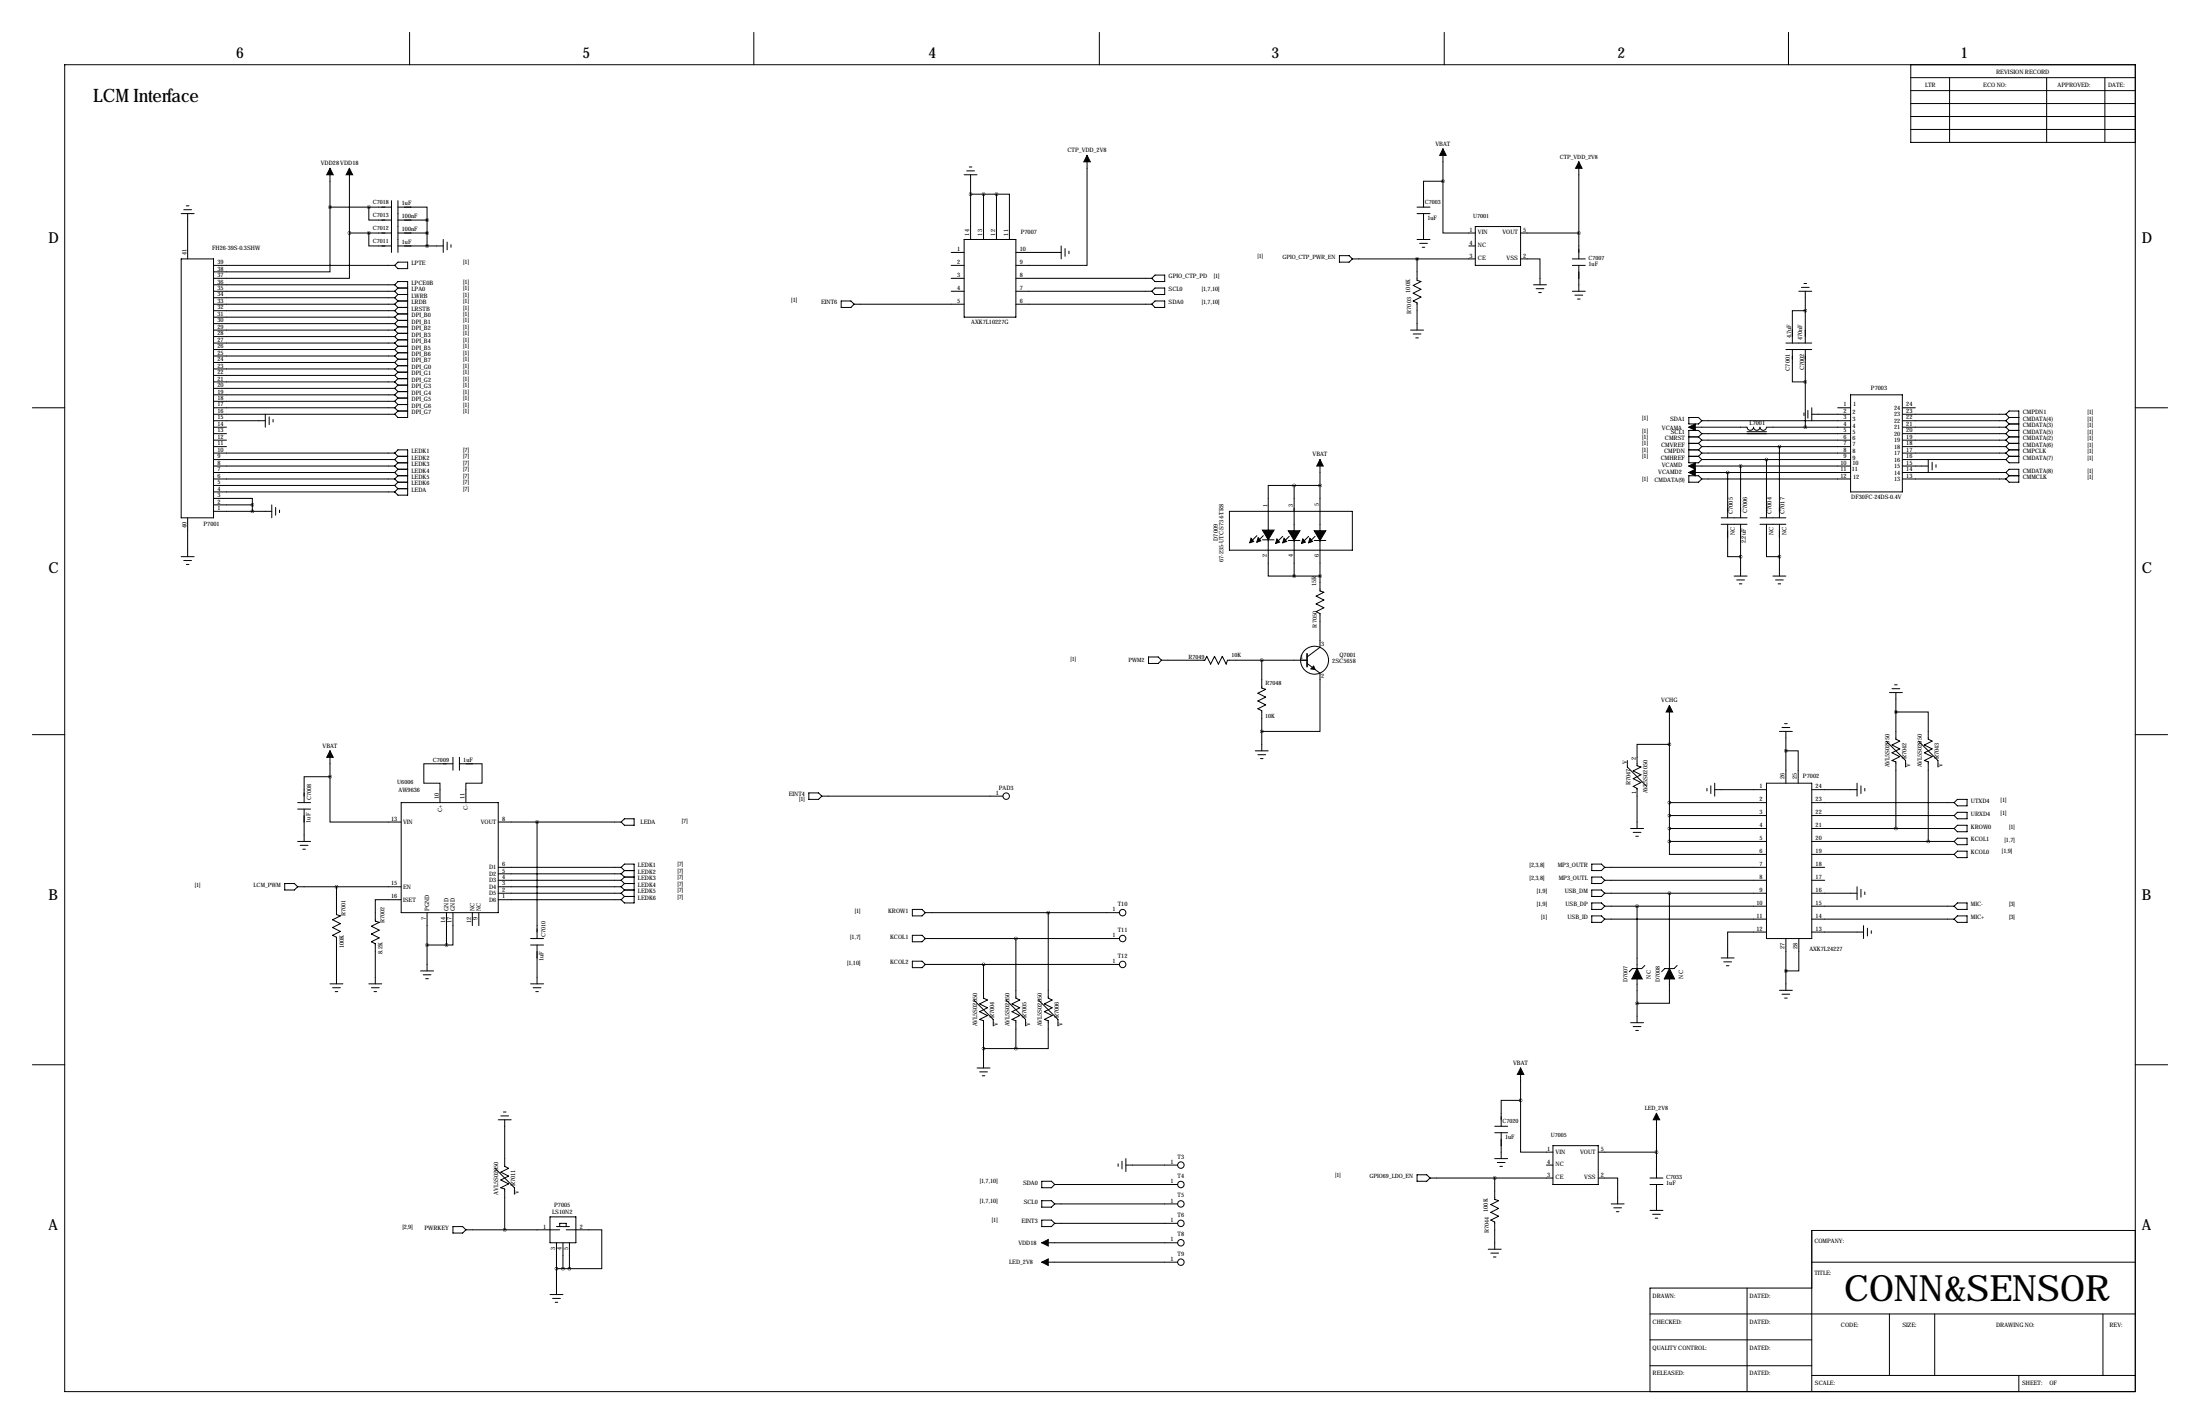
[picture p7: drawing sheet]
<svg xmlns="http://www.w3.org/2000/svg" width="864mm" height="559mm" viewBox="0 0 864 559" stroke-linecap="round" stroke-linejoin="round" font-family="sans-serif">
<g fill="none" stroke="#000" stroke-width=".39">
<path d="M160.8 12.7v12.7M295.9 12.7v12.7M431.5 12.7v12.7M566.9 12.7v12.7M702.1 12.7v12.7M25.4 25.4h812.8v520.7h-812.8zM750.1 25.4v30.5h88.1M750.1 35.6h88.1M750.1 30.5h88.1M765.3 30.5v25.4M803.4 30.5v25.4M826.3 30.5v25.4"/>
<path d="M566.4 58.4v12.7M750.1 50.8h88.1M750.1 45.7h88.1M750.1 40.6h88.1M129.5 66v15.3M137.2 66v25.4M153.7 78.7v20.4M156.2 78.7v20.4M378.5 68.6h5M379.5 67.1h3M380.5 65.5h1M381 68.6v25.4"/>
<path d="M381 76.2h10.2M386.1 76.2v17.8M391.2 76.2h5v17.8M391.2 76.2v17.8M426.7 61v43.1h-27.9M566.4 71.1v20.3h12.7M566.4 71.1h-7.6v10.2M619.8 63.5v38.1M71.1 83.8h5.1M72.1 82.3h3.1M73.2 80.8h1M73.7 83.8v17.8"/>
<path d="M129.5 81.3v25.4h-45.7M129.5 81.3h24.2M137.2 91.4v17.8h-53.4M137.2 91.4h16.5M144.8 81.3v5.1h8.9M144.8 91.4v5.1h8.9M156.2 81.3h11.4v5.1M156.2 96.5h17.8M156.2 91.4h11.4M156.2 86.4h11.4M167.6 86.4v10.1M174 94v5.1"/>
<path d="M175.5 95v3M177 96v1M373.4 99.1h5.1M378.5 94h20.3v30.5h-20.3zM398.8 99.1h17.8M416.6 96.5v5.1M418.1 97.5v3.1M419.6 98.6v1M556.3 81.3h5M556.3 94h5M556.3 83.8h5M557.3 95.5h3"/>
<path d="M558.3 97h1M558.8 83.8v10.2M576.6 96.5h2.5M579.1 88.9h17.8v15.2h-17.8zM596.9 91.4h22.9M71.1 101.6h12.7v101.6h-12.7zM83.8 104.1h71.1M83.8 114.3h71.1M83.8 119.4h71.1M83.8 116.8h71.1M83.8 111.8h71.1M154.9 104.1l1.3-1.2h3.8v2.5h-3.8z"/>
<path d="M154.9 111.8l1.3-1.3h3.8v53.3h-3.8l-1.3-1.2M154.9 111.8l1.3 1.2M154.9 114.3l1.3 1.3M154.9 119.4l1.3 1.2M154.9 116.8l1.3 1.3M156.2 113h3.8M156.2 115.6h3.8M156.2 113l-1.3 1.3M156.2 118.1h3.8M156.2 118.1l-1.3 1.3M156.2 115.6l-1.3 1.2M330.2 118.1h3.8l1.3 1.3-1.3 1.2h-3.8z"/>
<path d="M335.3 119.4h43.2M373.4 104.1h5.1M373.4 109.2h5.1M373.4 114.3h5.1M398.8 109.2h53.3M398.8 114.3h53.3M398.8 119.4h53.3M452.1 114.3l1.3-1.3h3.8v2.6h-3.8zM453.4 107.9h3.8v2.6h-3.8l-1.3-1.3zM453.4 118.1h3.8v2.5h-3.8l-1.3-1.2zM525.8 100.3h3.8l1.3 1.3-1.3 1.3h-3.8zM530.9 101.6h48.2"/>
<path d="M556.3 101.6v8.4l1.5 .5-3.1 1.5 3.1 1.5-3.1 1.6 3.1 1.5-3.1 1.5 1.6 .8v10.6M596.9 101.6h7.6v10.2M602 111.8h5.1M603 113.3h3M604 114.8h1M617.2 104.1h5.1M617.2 114.3h5.1M617.2 101.6h5.1M618.2 115.8h3.1M619.3 117.3h1M619.8 104.1v10.2M706.1 114.3h5.1"/>
<path d="M707.1 112.8h3.1M708.2 111.3h1M708.7 114.3v20.3M83.8 137.2h71.1M83.8 134.6h71.1M83.8 124.5h71.1M83.8 139.7h71.1M83.8 132.1h71.1M83.8 129.5h71.1M83.8 127h71.1M83.8 121.9h71.1M154.9 124.5l1.3 1.2"/>
<path d="M154.9 127l1.3 1.3M154.9 129.5l1.3 1.3M154.9 132.1l1.3 1.2M154.9 134.6l1.3 1.3M154.9 137.2l1.3 1.2M154.9 139.7l1.3 1.3M154.9 121.9l1.3 1.3M156.2 125.7h3.8M156.2 123.2h3.8M156.2 123.2l-1.3 1.3M156.2 128.3h3.8M156.2 125.7l-1.3 1.3"/>
<path d="M156.2 130.8h3.8M156.2 128.3l-1.3 1.2M156.2 133.3h3.8M156.2 130.8l-1.3 1.3M156.2 135.9h3.8M156.2 133.3l-1.3 1.3M156.2 138.4h3.8M156.2 135.9l-1.3 1.3M156.2 138.4l-1.3 1.3M156.2 120.6h3.8M156.2 120.6l-1.3 1.3M553.7 129.5h5.1"/>
<path d="M554.7 131.1h3.1M555.8 132.6h1M701 137.2h10.2M701 134.6h10.2M703.6 137.2v12.7h5.1M708.7 121.9h-5.1v12.7M708.7 137.2v30.4M83.8 154.9h71.1M83.8 157.5h71.1M83.8 152.4h71.1M83.8 149.9h71.1M83.8 147.3h71.1"/>
<path d="M83.8 144.8h71.1M83.8 142.2h71.1M154.9 142.2l1.3 1.3M154.9 144.8l1.3 1.3M154.9 147.3l1.3 1.3M154.9 149.9l1.3 1.2M154.9 152.4l1.3 1.3M154.9 154.9l1.3 1.3M154.9 157.5l1.3 1.3M156.2 141h3.8M156.2 143.5h3.8M156.2 141l-1.3 1.2"/>
<path d="M156.2 146.1h3.8M156.2 143.5l-1.3 1.3M156.2 148.6h3.8M156.2 146.1l-1.3 1.2M156.2 151.1h3.8M156.2 148.6l-1.3 1.3M156.2 153.7h3.8M156.2 151.1l-1.3 1.3M156.2 156.2h3.8M156.2 153.7l-1.3 1.2M156.2 158.8h3.8M156.2 156.2l-1.3 1.3"/>
<path d="M156.2 158.8l-1.3 1.2M726.4 154.9h20.4v38.1h-20.4zM12.7 160h12.7M83.8 160h71.1M83.8 170.2h5.1M83.8 167.6h5.1M83.8 162.6h71.1M83.8 165.1h20.3M83.8 172.7h5.1M83.8 175.3h5.1M83.8 177.8h71.1M104.1 162.6v5"/>
<path d="M105.7 163.6v3M107.2 164.6v1M154.9 177.8l1.3-1.3h3.8v17.8h-3.8l-1.3-1.3M154.9 160l1.3 1.3M154.9 177.8l1.3 1.3M156.2 161.3h3.8M156.2 161.3l-1.3 1.3M156.2 179.1h3.8M156.2 179.1l-1.3 1.2M662.9 167.6h22.9a1.27 1.27 0 0 0 1.3 1.3 1.27 1.27 0 0 0 1.2-1.3 1.27 1.27 0 0 0 1.3 1.3 1.27 1.27 0 0 0 1.3-1.3 1.27 1.27 0 0 0 1.2 1.3 1.27 1.27 0 0 0 1.3-1.2l33-.1M662.9 163.8h3.8l1.3 1.3-1.3 1.3h-3.8zM662.9 179.1h3.8"/>
<path d="M662.9 176.5h3.8M662.9 171.4h3.8M662.9 174h3.8M666.7 171.4l1.3 1.3M666.7 174l1.3 1.3M666.7 176.5l1.3 1.3M666.7 179.1l1.3 1.2M668 170.2h58.4M668 165.1h58.4M668 172.7h58.4M668 175.3h58.4M668 177.8h58.4"/>
<path d="M668 170.2l-1.3-1.3h-3.8v12.7h3.8l1.3-1.3M668 170.2l-1.3 1.2M668 172.7l-1.3 1.3M668 175.3l-1.3 1.2M668 177.8l-1.3 1.3M685.8 169.4h7.6M698.5 175.3v27.9M708.2 162.1v1M709.7 161v3.1M711.2 160v5.1M711.2 162.6h15.2M721.4 160h5"/>
<path d="M746.8 160h5M746.8 170.2h40.6M746.8 167.6h40.6M746.8 162.6h40.6M746.8 165.1h40.6M746.8 172.7h40.6M746.8 175.3h40.6M746.8 177.8h40.6M787.4 162.6l1.3-1.3h3.8v20.3h-3.8l-1.3-1.3M787.4 177.8l1.3 1.3M787.4 175.3l1.3 1.2M787.4 172.7l1.3 1.3"/>
<path d="M787.4 170.2l1.3 1.2M787.4 167.6l1.3 1.3M787.4 165.1l1.3 1.3M787.4 162.6l1.3 1.2M788.7 163.8h3.8M788.7 179.1h3.8M788.7 176.5h3.8M788.7 166.4h3.8M788.7 171.4h3.8M788.7 168.9h3.8M788.7 174h3.8M788.7 179.1l-1.3 1.2"/>
<path d="M788.7 176.5l-1.3 1.3M788.7 174l-1.3 1.3M788.7 171.4l-1.3 1.3M788.7 168.9l-1.3 1.3M788.7 166.4l-1.3 1.2M788.7 163.8l-1.3 1.3M838.2 160h12.7M83.8 195.6h15.3v2.5M83.8 193h71.1M83.8 180.3h71.1M83.8 182.9h71.1M83.8 185.4h71.1"/>
<path d="M83.8 188h71.1M83.8 198.1h15.3M83.8 190.5h71.1M99.1 198.1v2.6M106.7 198.1v5.1M108.2 199.1v3.1M154.9 180.3l1.3 1.3M154.9 182.9l1.3 1.2M154.9 185.4l1.3 1.3M154.9 188l1.3 1.2M154.9 190.5l1.3 1.3M156.2 181.6h3.8"/>
<path d="M156.2 184.1h3.8M156.2 181.6l-1.3 1.3M156.2 186.7h3.8M156.2 184.1l-1.3 1.3M156.2 189.2h3.8M156.2 186.7l-1.3 1.3M156.2 191.8h3.8M156.2 189.2l-1.3 1.3M156.2 191.8l-1.3 1.2M508 190.5h-10.2v17.8M508 190.5v17.8M508 190.5h10.2"/>
<path d="M518.2 180.3v28M662.9 182.9h63.5M662.9 185.4h63.5M662.9 186.7h3.8l1.3 1.3-1.3 1.2h-3.8zM668 180.3h58.4M668 188h58.4M678.2 185.4v17.8M683.3 182.9v20.3M693.4 180.3v22.9M746.8 180.3h40.6M746.8 182.9h10.1M746.8 185.4h40.6"/>
<path d="M746.8 188h40.6M756.9 180.3v5.1M758.4 181.4v3M760 182.4v1M787.4 185.4l1.3-1.3h3.8v5.1h-3.8l-1.3-1.2M787.4 185.4l1.3 1.3M788.7 186.7h3.8M788.7 186.7l-1.3 1.3M71.1 218.4h5.1M72.1 220h3.1M73.7 203.2v15.2M83.8 200.7h22.9"/>
<path d="M109.7 200.2v1M482.6 200.7h48.3v15.2h-48.3zM493.4 210.2l-2.6 2.6M495.6 211.8h4.5M495.9 210.2l-2.5 2.6M497.8 210.8v15.3h10.2M503.5 210.5l-2.5 2.5M505.7 212.1h4.6M506.1 210.5l-2.6 2.5M508 210.8v15.3M513.7 210.5l-2.6 2.5M515.9 212.1h4.5"/>
<path d="M516.2 210.5l-2.5 2.5M518.2 210.8v21.1l1.5 .5-3.1 1.5 3.1 1.6-3.1 1.5 3.1 1.5-3.1 1.5 1.6 .8v13.2l-5.1 3.8M675.6 203.2h10.2M675.6 205.7h10.2M678.2 205.7v12.7h5.1M683.3 205.7v20.4M690.9 203.2h10.1M690.9 205.7h10.1M693.4 205.7v12.7h5.1M698.5 205.7v20.4M73.2 221.5h1M508 226.1h10.2"/>
<path d="M680.7 226.1h5.1M681.7 227.6h3.1M682.8 229.1h1M696 226.1h5M697 227.6h3M698 229.1h1M450.8 257.8h3.9l1.2 1.3-1.2 1.2h-3.9zM455.9 259.1h17l.8-1.5 1.5 3 1.6-3 1.5 3 1.5-3 1.5 3 .5-1.5h31.3M495.3 259.1v10.9l1.5 .5-3 1.5 3 1.6-3 1.5 3 1.5-3 1.5 1.5 .8v15.7M513.1 260.3l5.1 3.9v22.8h-22.9M655.3 276.9v53.3M741.7 271.8h5.1"/>
<path d="M742.7 270.3h3M743.7 268.7h1M744.2 279.4h12.7v10.7l1.5 .7-3 1.6 3 1.5-3 1.5 3 1.5-3 1.5 1.5 .6v31.2M744.2 271.8v18.3l1.5 .7-3 1.6 3 1.5-3 1.5 3 1.5-3 1.5 1.5 .6v26.1M12.7 288.3h12.7M129.5 294.6v10.2M177.8 299.7h-11.4v7.6h6.3v7.7M177.8 297.2v5.1M180.3 299.7h8.9v7.6h-6.3v7.7M180.3 297.2v5.1M492.8 294.6h5M493.8 296.2h3"/>
<path d="M494.8 297.7h1M638.8 298.4v2.6l7.6 7.6M655.3 292.1h-12.7v8.4l1.5 .5-3 1.5 3 1.5-3 1.6 3 1.5-3 1.5 1.5 .8v15.7M698.5 287h5.1M699.5 285.5h3.1M700.5 284h1M701 294.6h4.9v12.7M701 287v20.3M740.4 290.8l7.6 7.6v2.6M753.1 290.8l7.6 7.6v2.6M838.2 288.3h12.7M116.8 315h5.1"/>
<path d="M116.8 317.5h5.1M119.4 317.5v12.7M129.5 304.8v17.8h28M129.5 304.8h-10.1v10.2M157.5 315h38.1v43.1h-38.1zM317.5 311.1h3.8l1.3 1.3-1.3 1.3h-3.8zM322.6 312.4h71.1M655.3 315h38.1M670.1 309.4v1M671.6 308.4v3M673.1 309.9h20.3M673.1 307.3v5.1"/>
<path d="M693.4 307.3h17.8v61h-17.8zM711.2 315h55.9M711.2 309.9h17.8M729 307.3v5.1M730.5 308.4v3M732 309.4v1M767.1 315l1.2-1.3h3.9v2.5h-3.9zM116.8 330.2h5.1M117.9 331.7h3M118.9 333.2h1M195.6 322.6h48.2M210.8 322.6v45.7"/>
<path d="M245.1 321.3h3.8v2.5h-3.8l-1.3-1.2zM624.8 339.1h3.8l1.3 1.3-1.3 1.2h-3.8zM640.1 325.1h5.1M641.1 326.6h3M642.1 328.2h1M655.3 330.2v5.1h38.1M655.3 320h38.1M655.3 325.1h38.1M655.3 330.2h38.1M711.2 320h55.9M711.2 325.1h55.9M711.2 330.2h55.9"/>
<path d="M711.2 335.3h55.9M767.1 320l1.2-1.2h3.9v2.5h-3.9zM767.1 325.1l1.2-1.3h3.9v2.6h-3.9zM767.1 330.2l1.2-1.3h3.9v2.6h-3.9zM767.1 335.3l1.2-1.3h3.9v2.5h-3.9zM111.8 346.7h3.8l1.2 1.3-1.2 1.2h-3.8zM116.8 348h40.7M132.1 348v10.9l1.5 .5-3 1.5 3 1.6-3 1.5 3 1.5-3 1.5 1.5 .8v18.3M157.5 353.1h-10.2v8.3l1.5 .5-3 1.6 3 1.5-3 1.5 3 1.5-3 1.6 1.5 .7v15.8M167.6 358.1v22.9M175.3 358.1v12.7M177.8 358.1v12.7h-2.5"/>
<path d="M185.4 358.1v5.1M188 358.1v5.1M195.6 353.1h48.2M195.6 350.5h48.2M195.6 348h48.2M195.6 345.4h48.2M195.6 342.9h48.2M195.6 340.4h48.2M243.8 340.4l1.3-1.3h3.8v15.2h-3.8l-1.3-1.2M243.8 348l1.3 1.2M243.8 350.5l1.3 1.3M243.8 345.4l1.3 1.3"/>
<path d="M243.8 342.9l1.3 1.3M243.8 340.4l1.3 1.2M245.1 351.8h3.8M245.1 349.2h3.8M245.1 341.6h3.8M245.1 346.7h3.8M245.1 344.2h3.8M245.1 346.7l-1.3 1.3M245.1 349.2l-1.3 1.3M245.1 351.8l-1.3 1.3M245.1 344.2l-1.3 1.2M245.1 341.6l-1.3 1.3"/>
<path d="M358.1 356.9h3.8l1.3 1.2-1.3 1.3h-3.8zM363.2 358.1h76.2M411.5 358.1v33.6l1.5 .7-3 1.6 3 1.5-3 1.5 3 1.5-3 1.5 1.5 .6v10.9h-12.7M624.8 349.2h3.8l1.3 1.3-1.3 1.3h-3.8zM624.8 344.2h3.8l1.3 1.2-1.3 1.3h-3.8zM624.8 354.3h3.8l1.3 1.3-1.3 1.3h-3.8zM624.8 359.4h3.8l1.3 1.3-1.3 1.2h-3.8zM629.9 350.5h63.5M629.9 345.4h63.5M629.9 340.4h63.5M629.9 355.6h63.5M642.6 355.6v24.5"/>
<path d="M655.3 350.5v29.6M711.2 350.5h17.8M711.2 345.4h5.1M711.2 340.4h5.1M711.2 355.6h55.9M729 348v5.1M730.5 349v3M732 350v1M767.1 355.6l1.2-1.3h3.9v2.6h-3.9zM167.6 370.8h7.7M208.3 368.3h5.1M208.3 370.8h5.1"/>
<path d="M210.8 370.8v15.3M358.1 367h3.8l1.3 1.3-1.3 1.3h-3.8zM358.1 377.2h3.8l1.3 1.3-1.3 1.2h-3.8zM363.2 368.3h76.2M363.2 378.5h76.2M386.1 378.5v13.2l1.5 .7-3 1.6 3 1.5-3 1.5 3 1.5-3 1.5 1.5 .6v18.5M398.8 368.3v23.4l1.5 .7-3 1.6 3 1.5-3 1.5 3 1.5-3 1.5 1.5 .6v10.9M629.9 360.7h63.5M645.7 378.9l-1.3 1.2h-3.6l-1.2 1.2M658.4 378.9l-1.3 1.2h-3.6l-1.2 1.2M675.6 375.9h5.1M676.7 377.4h3"/>
<path d="M677.7 379h1M693.4 365.8h-15.2v10.1M701 368.3v20.3M706.1 368.3v12.7h-5.1M711.2 360.7h55.9M711.2 365.8h20.3M731.5 363.2v5.1M733 364.2v3.1M734.6 365.3v1M767.1 360.7l1.2-1.3h3.9v2.5h-3.9zM129.5 386.1h5.1M130.6 387.6h3"/>
<path d="M131.6 389.1h1M144.8 386.1h5.1M145.8 387.6h3M146.8 389.1h1M165.1 381h5.1M166.1 382.5h3.1M167.1 384h1M208.3 386.1h5.1M209.3 387.6h3M210.3 389.1h1M382.3 392.4l7.6 7.6v2.6M395 392.4l7.6 7.6v2.6"/>
<path d="M407.7 392.4l7.6 7.6v2.6M642.6 384.1v17.2M655.3 384.1v9.6h-12.7M698.5 388.6h5.1M699.5 390.1h3.1M700.5 391.7h1M12.7 417.8h12.7M383.5 419.1h5.1M386.1 411.5h12.7M596.9 419.1v12.7M640.1 401.3h5.1M641.1 402.8h3"/>
<path d="M642.1 404.4h1M838.2 417.8h12.7M195.6 439.4h5.1M196.6 437.9h3M197.6 436.4h1M198.1 439.4v18.3l1.5 .8-3 1.5 3 1.5-3 1.5 3 1.6-3 1.5 1.5 .5v16M384.6 420.6h3M385.6 422.1h1M596.9 431.8v20.3h12.7M596.9 431.8h-7.6v10.2M650.2 436.9v25.4M194.3 458.5l7.6 7.6v2.5"/>
<path d="M438.9 456.7v1M440.4 455.7v3M442 457.2h20.3M442 454.7v5M586.7 442h5.1M586.7 444.5h5.1M586.7 454.7h5.1M587.8 456.2h3M588.8 457.7h1M589.3 444.5v10.2M607.1 457.2h2.5M609.6 449.6h17.8v15.2h-17.8z"/>
<path d="M627.4 452.1h22.8M215.9 477.5h10.2v10.2h-10.2zM408.9 478.8h3.8l1.3 1.3-1.3 1.2h-3.8zM408.9 463.5h3.8l1.3 1.3-1.3 1.3h-3.8zM408.9 471.2h3.8l1.3 1.2-1.3 1.3h-3.8zM414 464.8h48.3M414 472.4h48.3M556.3 461h3.8l1.2 1.3-1.2 1.2h-3.8zM561.3 462.3h48.3M586.7 462.3v8.4l1.6 .5-3.1 1.5 3.1 1.5-3.1 1.5 3.1 1.6-3.1 1.5 1.5 .8v10.6M627.4 462.3h7.6v10.1M632.5 472.4h5"/>
<path d="M633.5 474h3M634.5 475.5h1M647.7 464.8h5.1M647.7 462.3h5.1M647.7 475h5.1M648.7 476.5h3.1M649.7 478h1M650.2 464.8v10.2M177.8 481.3h3.8l1.3 1.3-1.3 1.3h-3.8zM182.9 482.6h36.8M218.4 481.3h5.1M218.4 487.7v20.3"/>
<path d="M218.4 497.8h5.1M219.7 481.3v-1.2h2.5v1.2M221 487.7v10.1M222.2 482.6h14v15.2h-12.7M223.5 487.7v10.1M408.9 495.3h53.4M408.9 487.7h53.4M414 480.1h48.3M584.2 490.2h5.1M585.2 491.7h3.1M586.2 493.3h1M711.2 495.3h127"/>
<path d="M838.2 482.9h-127v63.2M215.9 508h5.1M216.9 509.5h3.1M217.9 511h1M647.7 515.6h190.5M685.8 505.5v40.6M711.2 505.5h-63.5v40.6M741.7 515.6v24.2M759.5 515.6v24.2M825.5 515.6v24.2M647.7 535.9h63.5M647.7 525.8h63.5"/>
<path d="M711.2 539.8h127M792.5 539.8v6.3"/>
<circle cx="516" cy="259.1" r="5.5"/>
<circle cx="395" cy="312.4" r="1.27"/>
<circle cx="440.7" cy="358.1" r="1.27"/>
<circle cx="440.7" cy="378.5" r="1.27"/>
<circle cx="440.7" cy="368.3" r="1.27"/>
<circle cx="463.5" cy="457.2" r="1.27"/>
<circle cx="463.5" cy="464.8" r="1.27"/>
<circle cx="463.5" cy="472.4" r="1.27"/>
<circle cx="463.5" cy="495.3" r="1.27"/>
<circle cx="463.5" cy="480.1" r="1.27"/>
<circle cx="463.5" cy="487.7" r="1.27"/>
</g>
<g fill="#000" stroke="#000" stroke-width=".39">
<path d="M566.4 58.4l1.3 2.6h-2.6zM129.5 66l1.3 2.6h-2.5zM137.2 66l1.2 2.6h-2.5zM426.7 61l1.3 2.5h-2.6zM619.8 63.5l1.2 2.5h-2.5zM662.9 167.6l2.6-1.2v2.5zM518.2 180.3l1.2 2.6h-2.5zM662.9 182.9l2.6-1.3v2.5zM662.9 185.4l2.6-1.3v2.6zM491.1 211.2l1 1.3-1.5 .5zM493.9 211l1 1.2-1.5 .6zM497.8 208h2.3l-2.3 3.8z"/>
<path d="M495.6 208h2.2v3.8zM501.2 211.5l1.1 1.3-1.6 .5zM504 211.2l1.1 1.3-1.6 .5zM508 208.3h2.3l-2.3 3.8zM505.7 208.3h2.3v3.8zM511.4 211.5l1 1.3-1.5 .5zM514.2 211.2l1 1.3-1.5 .5zM518.2 208.3h2.2l-2.2 3.8zM515.9 208.3h2.3v3.8zM515.7 261.4l.5 1.3-1.6-.2zM655.3 276.9l1.3 2.5h-2.6zM129.5 294.6l1.3 2.6h-2.5z"/>
<path d="M642.6 380.1l2.1 4h-4.1zM655.3 380.1l2.1 4h-4.1zM596.9 419.1l1.3 2.5h-2.6zM650.2 436.9l1.3 2.5h-2.5zM408.9 487.7l2.6-1.3v2.5zM408.9 495.3l2.6-1.3v2.6z"/>
</g>
<path d="M513.1 256.5v5.1" fill="none" stroke="#000" stroke-width=".63"/>
<path d="M683.2 218.4a.05 .05 0 0 0 .1 0 .05 .05 0 0 0-.1 0zM708.6 121.9a.05 .05 0 0 0 .1 0 .05 .05 0 0 0-.1 0zM167.6 96.5a.05 .05 0 0 0 .1 0 .05 .05 0 0 0-.1 0zM167.6 86.4a.05 .05 0 0 0 .1 0 .05 .05 0 0 0-.1 0zM167.6 91.4a.05 .05 0 0 0 .1 0 .05 .05 0 0 0-.1 0zM708.6 149.9a.05 .05 0 0 0 .1 0 .05 .05 0 0 0-.1 0zM655.3 315a.05 .05 0 0 0 .1 0 .05 .05 0 0 0-.1 0zM655.3 320a.05 .05 0 0 0 .1 0 .05 .05 0 0 0-.1 0zM655.3 325.1a.05 .05 0 0 0 .1 0 .05 .05 0 0 0-.1 0zM655.3 330.2a.05 .05 0 0 0 .1 0 .05 .05 0 0 0-.1 0zM744.2 325.1a.05 .05 0 0 0 .1 0 .05 .05 0 0 0-.1 0zM756.9 330.2a.05 .05 0 0 0 .1 0 .05 .05 0 0 0-.1 0zM744.2 279.4a.05 .05 0 0 0 .1 0 .05 .05 0 0 0-.1 0zM586.7 462.3a.05 .05 0 0 0 .1 0 .05 .05 0 0 0-.1 0zM650.2 452.1a.05 .05 0 0 0 .1 0 .05 .05 0 0 0-.1 0zM642.6 355.6a.05 .05 0 0 0 .1 0 .05 .05 0 0 0-.1 0zM655.3 350.5a.05 .05 0 0 0 .1 0 .05 .05 0 0 0-.1 0zM642.6 393.7a.05 .05 0 0 0 .1 0 .05 .05 0 0 0-.1 0zM655.3 292.1a.05 .05 0 0 0 .1 0 .05 .05 0 0 0-.1 0zM518.1 226.1a.05 .05 0 0 0 .1 0 .05 .05 0 0 0-.1 0zM518.1 190.5a.05 .05 0 0 0 .1 0 .05 .05 0 0 0-.1 0zM99 200.7a.05 .05 0 0 0 .1 0 .05 .05 0 0 0-.1 0zM99 198.1a.05 .05 0 0 0 .1 0 .05 .05 0 0 0-.1 0zM144.7 91.4a.05 .05 0 0 0 .1 0 .05 .05 0 0 0-.1 0zM137.1 91.4a.05 .05 0 0 0 .1 0 .05 .05 0 0 0-.1 0zM144.7 81.3a.05 .05 0 0 0 .1 0 .05 .05 0 0 0-.1 0zM129.5 81.3a.05 .05 0 0 0 .1 0 .05 .05 0 0 0-.1 0zM210.8 322.6a.05 .05 0 0 0 .1 0 .05 .05 0 0 0-.1 0zM167.6 370.8a.05 .05 0 0 0 .1 0 .05 .05 0 0 0-.1 0zM175.2 370.8a.05 .05 0 0 0 .1 0 .05 .05 0 0 0-.1 0zM129.5 304.8a.05 .05 0 0 0 .1 0 .05 .05 0 0 0-.1 0zM132 348a.05 .05 0 0 0 .1 0 .05 .05 0 0 0-.1 0zM701 381a.05 .05 0 0 0 .1 0 .05 .05 0 0 0-.1 0zM701 294.6a.05 .05 0 0 0 .1 0 .05 .05 0 0 0-.1 0zM708.6 167.6a.05 .05 0 0 0 .1 0 .05 .05 0 0 0-.1 0zM678.1 185.4a.05 .05 0 0 0 .1 0 .05 .05 0 0 0-.1 0zM683.2 182.9a.05 .05 0 0 0 .1 0 .05 .05 0 0 0-.1 0zM693.4 180.3a.05 .05 0 0 0 .1 0 .05 .05 0 0 0-.1 0zM198.1 482.6a.05 .05 0 0 0 .1 0 .05 .05 0 0 0-.1 0zM218.4 497.8a.05 .05 0 0 0 .1 0 .05 .05 0 0 0-.1 0zM220.9 497.8a.05 .05 0 0 0 .1 0 .05 .05 0 0 0-.1 0zM223.5 497.8a.05 .05 0 0 0 .1 0 .05 .05 0 0 0-.1 0zM391.1 76.2a.05 .05 0 0 0 .1 0 .05 .05 0 0 0-.1 0zM386 76.2a.05 .05 0 0 0 .1 0 .05 .05 0 0 0-.1 0zM556.2 101.6a.05 .05 0 0 0 .1 0 .05 .05 0 0 0-.1 0zM566.4 71.1a.05 .05 0 0 0 .1 0 .05 .05 0 0 0-.1 0zM619.7 91.4a.05 .05 0 0 0 .1 0 .05 .05 0 0 0-.1 0zM386 378.5a.05 .05 0 0 0 .1 0 .05 .05 0 0 0-.1 0zM398.7 368.3a.05 .05 0 0 0 .1 0 .05 .05 0 0 0-.1 0zM411.4 358.1a.05 .05 0 0 0 .1 0 .05 .05 0 0 0-.1 0zM386 411.5a.05 .05 0 0 0 .1 0 .05 .05 0 0 0-.1 0zM398.7 411.5a.05 .05 0 0 0 .1 0 .05 .05 0 0 0-.1 0z" fill="#000" stroke="#000" stroke-width="1.3"/>
<text font-size="14.2" x="723.9" y="510.5">CONN&amp;SENSOR</text>
<text font-size="7.3" x="36.6" y="39.9">LCM Interface</text>
<g font-size="5.9">
<text x="92.7" y="22.9">6</text>
<text x="228.6" y="22.9">5</text>
<text x="364.5" y="22.9">4</text>
<text x="499.1" y="22.9">3</text>
<text x="635" y="22.9">2</text>
<text x="769.6" y="22.9">1</text>
<text x="19" y="95.2">D</text>
<text x="840.7" y="95.2">D</text>
<text x="19" y="224.8">C</text>
<text x="840.7" y="224.8">C</text>
<text x="19" y="353.1">B</text>
<text x="840.7" y="353.1">B</text>
<text x="19" y="482.6">A</text>
<text x="840.7" y="482.6">A</text>
</g>
<g font-size="2.4">
<text x="783.6" y="29.2">REVISION RECORD</text>
<text x="755.6" y="34.3">LTR</text>
<text x="778.5" y="34.3">ECO NO:</text>
<text x="807.7" y="34.3">APPROVED:</text>
<text x="827.5" y="34.3">DATE:</text>
<text x="419" y="59.7">CTP_VDD_2V8</text>
<text x="563.5" y="57.2">VBAT</text>
<text x="125.9" y="64.8">VDD28 VDD18</text>
<text x="157.7" y="80.3">1uF</text>
<text x="157.7" y="85.4">100nF</text>
<text x="560.3" y="86.2">1uF</text>
<text x="157.7" y="95.6">1uF</text>
<text x="157.7" y="90.5">100nF</text>
<text x="380.5" y="92.5" transform="rotate(-90 380.5 92.5)">14</text>
<text x="385.6" y="92.5" transform="rotate(-90 385.6 92.5)">13</text>
<text x="390.7" y="92.5" transform="rotate(-90 390.7 92.5)">12</text>
<text x="395.7" y="92.5" transform="rotate(-90 395.7 92.5)">11</text>
<text x="400.7" y="91.7">P7007</text>
<text x="576.9" y="91.2">1</text>
<text x="580.1" y="92">VIN</text>
<text x="589.8" y="92">VOUT</text>
<text x="597.9" y="91.2">5</text>
<text x="73.2" y="100.1" transform="rotate(-90 73.2 100.1)">41</text>
<text x="83.3" y="98">FH26-39S-0.3SHW</text>
<text x="375.7" y="98.6">1</text>
<text x="400.3" y="98.6">10</text>
<text x="576.9" y="101.3">3</text>
<text x="576.9" y="96.3">4</text>
<text x="580.1" y="97.1">NC</text>
<text x="597.9" y="101.3">2</text>
<text x="85.3" y="106.2">38</text>
<text x="85.3" y="103.6">39</text>
<text x="161.5" y="104.1">LPTE</text>
<text x="181.8" y="103.7">[1]</text>
<text x="375.7" y="103.6">2</text>
<text x="400.3" y="103.6">9</text>
<text x="580.1" y="102.1">CE</text>
<text x="591.4" y="102.1">VSS</text>
<text x="623.6" y="104.2">1uF</text>
<text x="85.3" y="113.8">35</text>
<text x="85.3" y="111.3">36</text>
<text x="85.3" y="108.7">37</text>
<text x="161.5" y="111.8">LPCE0B</text>
<text x="181.8" y="111.3">[1]</text>
<text x="181.8" y="113.8">[1]</text>
<text x="375.7" y="108.7">3</text>
<text x="375.7" y="113.8">4</text>
<text x="400.3" y="108.7">8</text>
<text x="400.3" y="113.8">7</text>
<text x="458.7" y="109.2">GPIO_CTP_PD</text>
<text x="476.5" y="109.3">[1]</text>
<text x="85.3" y="118.9">33</text>
<text x="85.3" y="116.3">34</text>
<text x="161.5" y="114.3">LPA0</text>
<text x="161.5" y="119.4">LRDB</text>
<text x="161.5" y="116.8">LWRB</text>
<text x="181.8" y="118.9">[1]</text>
<text x="181.8" y="116.4">[1]</text>
<text x="310.6" y="118.7">[1]</text>
<text x="322.3" y="119.4">EINT6</text>
<text x="375.7" y="118.9">5</text>
<text x="400.3" y="118.9">6</text>
<text x="458.7" y="119.4">SDA0</text>
<text x="458.7" y="114.3">SCL0</text>
<text x="471.7" y="119.4">[1,7,10]</text>
<text x="471.7" y="114.4">[1,7,10]</text>
<text x="553.5" y="114.8" transform="rotate(-90 553.5 114.8)">100K</text>
<text x="85.3" y="124">31</text>
<text x="85.3" y="121.4">32</text>
<text x="161.5" y="124.5">DPI_B0</text>
<text x="161.5" y="121.9">LRSTB</text>
<text x="181.8" y="124">[1]</text>
<text x="181.8" y="121.5">[1]</text>
<text x="85.3" y="131.6">28</text>
<text x="85.3" y="129">29</text>
<text x="85.3" y="126.5">30</text>
<text x="161.5" y="127">DPI_B1</text>
<text x="161.5" y="129.5">DPI_B2</text>
<text x="181.8" y="126.5">[1]</text>
<text x="181.8" y="129.1">[1]</text>
<text x="181.8" y="131.6">[1]</text>
<text x="381.3" y="127.1">AXK7L10227G</text>
<text x="85.3" y="136.7">26</text>
<text x="85.3" y="134.1">27</text>
<text x="161.5" y="132.1">DPI_B3</text>
<text x="161.5" y="134.6">DPI_B4</text>
<text x="161.5" y="137.2">DPI_B5</text>
<text x="181.8" y="134.2">[1]</text>
<text x="181.8" y="136.7">[1]</text>
<text x="703.1" y="132.8" transform="rotate(-90 703.1 132.8)">4.7uF</text>
<text x="707.4" y="133.6" transform="rotate(-90 707.4 133.6)">470nF</text>
<text x="85.3" y="141.7">24</text>
<text x="85.3" y="139.2">25</text>
<text x="161.5" y="139.7">DPI_B6</text>
<text x="161.5" y="142.2">DPI_B7</text>
<text x="181.8" y="139.2">[1]</text>
<text x="181.8" y="141.8">[1]</text>
<text x="85.3" y="149.4">21</text>
<text x="85.3" y="146.8">22</text>
<text x="85.3" y="144.3">23</text>
<text x="161.5" y="144.8">DPI_G0</text>
<text x="161.5" y="147.3">DPI_G1</text>
<text x="161.5" y="149.9">DPI_G2</text>
<text x="181.8" y="144.3">[1]</text>
<text x="181.8" y="146.9">[1]</text>
<text x="181.8" y="149.4">[1]</text>
<text x="702.6" y="145.5" transform="rotate(-90 702.6 145.5)">C7001</text>
<text x="708.2" y="145.2" transform="rotate(-90 708.2 145.2)">C7002</text>
<text x="85.3" y="154.4">19</text>
<text x="85.3" y="151.9">20</text>
<text x="161.5" y="152.4">DPI_G3</text>
<text x="161.5" y="154.9">DPI_G4</text>
<text x="181.8" y="151.9">[1]</text>
<text x="181.8" y="154.5">[1]</text>
<text x="734.4" y="153.2">P7003</text>
<text x="85.3" y="159.5">17</text>
<text x="85.3" y="157">18</text>
<text x="161.5" y="157.5">DPI_G5</text>
<text x="161.5" y="160">DPI_G6</text>
<text x="181.8" y="157">[1]</text>
<text x="181.8" y="159.6">[1]</text>
<text x="723.7" y="159.5">1</text>
<text x="727.5" y="159.3">1</text>
<text x="743.6" y="160.8">24</text>
<text x="748.3" y="159.5">24</text>
<text x="85.3" y="167.1">14</text>
<text x="85.3" y="164.6">15</text>
<text x="85.3" y="162.1">16</text>
<text x="161.5" y="162.6">DPI_G7</text>
<text x="181.8" y="162.1">[1]</text>
<text x="644.6" y="164.6">[1]</text>
<text x="655.6" y="165.1">SDA1</text>
<text x="686.8" y="166.9">L7001</text>
<text x="723.7" y="162.1">2</text>
<text x="723.7" y="164.6">3</text>
<text x="723.7" y="167.1">4</text>
<text x="727.2" y="162.3">2</text>
<text x="727.2" y="165.1">3</text>
<text x="727.2" y="167.9">4</text>
<text x="743.6" y="163.4">23</text>
<text x="743.6" y="165.9">22</text>
<text x="748.3" y="162.1">23</text>
<text x="748.3" y="164.6">22</text>
<text x="748.3" y="167.1">21</text>
<text x="794" y="167.6">CMDATA(3)</text>
<text x="794" y="165.1">CMDATA(4)</text>
<text x="794" y="162.6">CMPDN1</text>
<text x="819.4" y="167.7">[1]</text>
<text x="819.4" y="165.2">[1]</text>
<text x="819.4" y="162.6">[1]</text>
<text x="85.3" y="172.2">12</text>
<text x="85.3" y="169.7">13</text>
<text x="644.6" y="169.7">[1]</text>
<text x="644.6" y="172.3">[1]</text>
<text x="652.4" y="168.7">VCAMA</text>
<text x="653.5" y="172.7">CMRST</text>
<text x="655.8" y="170.2">SCL1</text>
<text x="723.7" y="169.7">5</text>
<text x="723.7" y="172.2">6</text>
<text x="727.2" y="170.5">5</text>
<text x="727.2" y="172.7">6</text>
<text x="743.6" y="168.4">21</text>
<text x="743.6" y="171">20</text>
<text x="743.6" y="173.5">19</text>
<text x="748.3" y="169.7">20</text>
<text x="748.3" y="172.2">19</text>
<text x="794" y="172.7">CMDATA(2)</text>
<text x="794" y="170.2">CMDATA(5)</text>
<text x="819.4" y="172.8">[1]</text>
<text x="819.4" y="170.2">[1]</text>
<text x="85.3" y="179.8">9</text>
<text x="85.3" y="177.3">10</text>
<text x="85.3" y="174.8">11</text>
<text x="161.5" y="177.8">LEDK1</text>
<text x="181.8" y="177.3">[7]</text>
<text x="181.8" y="179.9">[7]</text>
<text x="515.2" y="179.1">VBAT</text>
<text x="644.6" y="174.8">[1]</text>
<text x="644.6" y="177.3">[1]</text>
<text x="644.6" y="179.9">[1]</text>
<text x="652" y="175.3">CMVREF</text>
<text x="653.3" y="177.8">CMPDN</text>
<text x="723.7" y="174.8">7</text>
<text x="723.7" y="177.3">8</text>
<text x="723.7" y="179.8">9</text>
<text x="727.2" y="175">7</text>
<text x="727.2" y="177.6">8</text>
<text x="743.6" y="176.1">18</text>
<text x="743.6" y="178.6">17</text>
<text x="748.3" y="174.8">18</text>
<text x="748.3" y="177.3">17</text>
<text x="748.3" y="179.8">16</text>
<text x="794" y="177.8">CMPCLK</text>
<text x="794" y="175.3">CMDATA(6)</text>
<text x="819.4" y="177.9">[1]</text>
<text x="819.4" y="175.3">[1]</text>
<text x="85.3" y="184.9">7</text>
<text x="85.3" y="182.4">8</text>
<text x="161.5" y="180.3">LEDK2</text>
<text x="161.5" y="182.9">LEDK3</text>
<text x="161.5" y="185.4">LEDK4</text>
<text x="181.8" y="182.4">[7]</text>
<text x="181.8" y="185">[7]</text>
<text x="651" y="185.9">VCAMD2</text>
<text x="651.9" y="180.3">CMHREF</text>
<text x="652.3" y="183.4">VCAMD</text>
<text x="722.5" y="182.4">10</text>
<text x="722.5" y="184.9">11</text>
<text x="726.9" y="184.9">11</text>
<text x="727.2" y="180.4">9</text>
<text x="727.2" y="182.7">10</text>
<text x="743.6" y="181.1">16</text>
<text x="743.6" y="183.7">15</text>
<text x="748.3" y="182.4">15</text>
<text x="748.3" y="184.9">14</text>
<text x="794" y="185.4">CMDATA(8)</text>
<text x="794" y="180.3">CMDATA(7)</text>
<text x="819.4" y="185.5">[1]</text>
<text x="819.4" y="180.4">[1]</text>
<text x="85.3" y="190">5</text>
<text x="85.3" y="187.5">6</text>
<text x="161.5" y="188">LEDK5</text>
<text x="161.5" y="190.5">LEDK6</text>
<text x="181.8" y="187.5">[7]</text>
<text x="181.8" y="190">[7]</text>
<text x="644.6" y="188.8">[1]</text>
<text x="649.5" y="189.2">CMDATA(9)</text>
<text x="722.5" y="187.5">12</text>
<text x="727.5" y="188">12</text>
<text x="743.6" y="186.2">14</text>
<text x="743.6" y="188.8">13</text>
<text x="748.3" y="187.5">13</text>
<text x="794" y="188">CMMCLK</text>
<text x="819.4" y="188">[1]</text>
<text x="85.3" y="197.6">2</text>
<text x="85.3" y="195.1">3</text>
<text x="85.3" y="192.5">4</text>
<text x="161.5" y="193">LEDA</text>
<text x="181.8" y="192.6">[7]</text>
<text x="726.7" y="195.6">DF30FC-24DS-0.4V</text>
<text x="85.3" y="200.2">1</text>
<text x="497.6" y="198.9" transform="rotate(-90 497.6 198.9)">1</text>
<text x="507.5" y="198.9" transform="rotate(-90 507.5 198.9)">3</text>
<text x="517.7" y="198.6" transform="rotate(-90 517.7 198.6)">5</text>
<text x="680.2" y="201.7" transform="rotate(-90 680.2 201.7)">C7005</text>
<text x="685.8" y="201.4" transform="rotate(-90 685.8 201.4)">C7006</text>
<text x="695.5" y="201.7" transform="rotate(-90 695.5 201.7)">C7004</text>
<text x="700.5" y="201.7" transform="rotate(-90 700.5 201.7)">C7017</text>
<text x="73.2" y="207.2" transform="rotate(-90 73.2 207.2)">40</text>
<text x="79.9" y="206.3">P7001</text>
<text x="478.1" y="212.2" transform="rotate(-90 478.1 212.2)">D7009</text>
<text x="681" y="210" transform="rotate(-90 681 210)">NC</text>
<text x="685.3" y="213.1" transform="rotate(-90 685.3 213.1)">2.2uF</text>
<text x="696.2" y="210" transform="rotate(-90 696.2 210)">NC</text>
<text x="701.3" y="210" transform="rotate(-90 701.3 210)">NC</text>
<text x="480.3" y="220.6" transform="rotate(-90 480.3 220.6)">67-235-UTC-S734-TR8</text>
<text x="497.3" y="218.6" transform="rotate(-90 497.3 218.6)">2</text>
<text x="507.5" y="218.6" transform="rotate(-90 507.5 218.6)">4</text>
<text x="517.7" y="218.6" transform="rotate(-90 517.7 218.6)">6</text>
<text x="516.7" y="230.1" transform="rotate(-90 516.7 230.1)">15R</text>
<text x="518.7" y="253.5">3</text>
<text x="525.8" y="257.8">Q7001</text>
<text x="510.3" y="258.6">1</text>
<text x="523" y="260.2">2SC5658</text>
<text x="518.7" y="266.2">2</text>
<text x="652.1" y="275.6">VCHG</text>
<text x="126.6" y="293.4">VBAT</text>
<text x="181.9" y="299">1uF</text>
<text x="642.1" y="298.4" transform="rotate(-90 642.1 298.4)">2</text>
<text x="748.3" y="297.9" transform="rotate(-90 748.3 297.9)">R7042</text>
<text x="761" y="297.9" transform="rotate(-90 761 297.9)">R7043</text>
<text x="700.5" y="305.8" transform="rotate(-90 700.5 305.8)">26</text>
<text x="705.4" y="305.8" transform="rotate(-90 705.4 305.8)">25</text>
<text x="707.8" y="305.3">P7002</text>
<text x="741.7" y="301.2" transform="rotate(-90 741.7 301.2)">AVL5S02050</text>
<text x="754.4" y="301.2" transform="rotate(-90 754.4 301.2)">AVL5S02050</text>
<text x="156.5" y="310.7">AW9636</text>
<text x="391" y="311.9">1</text>
<text x="392" y="309.9">PAD3</text>
<text x="640.1" y="308.1" transform="rotate(-90 640.1 308.1)">R7047</text>
<text x="642.2" y="311.6" transform="rotate(-90 642.2 311.6)">1</text>
<text x="646.7" y="311.3" transform="rotate(-90 646.7 311.3)">AVL5S02050</text>
<text x="690.7" y="309.4">1</text>
<text x="712.7" y="309.4">24</text>
<text x="172.2" y="313.4" transform="rotate(-90 172.2 313.4)">10</text>
<text x="182.4" y="313.4" transform="rotate(-90 182.4 313.4)">11</text>
<text x="309.6" y="312.4">EINT4</text>
<text x="313.7" y="314.5">[1]</text>
<text x="690.7" y="314.5">2</text>
<text x="712.7" y="314.5">23</text>
<text x="773.7" y="315">UTXD4</text>
<text x="785.3" y="314.8">[1]</text>
<text x="121.9" y="322.8" transform="rotate(-90 121.9 322.8)">1uF</text>
<text x="153.5" y="322.1">13</text>
<text x="158.2" y="323.4">VIN</text>
<text x="173.5" y="318.6" transform="rotate(-90 173.5 318.6)">C+</text>
<text x="183.7" y="318" transform="rotate(-90 183.7 318)">C-</text>
<text x="188.7" y="323.4">VOUT</text>
<text x="197.1" y="322.1">8</text>
<text x="251.5" y="323.3">LEDA</text>
<text x="267.7" y="323.1">[7]</text>
<text x="690.7" y="319.5">3</text>
<text x="712.7" y="319.5">22</text>
<text x="773.7" y="320">URXD4</text>
<text x="785.3" y="319.8">[1]</text>
<text x="690.7" y="324.6">4</text>
<text x="690.7" y="329.7">5</text>
<text x="712.7" y="329.7">20</text>
<text x="712.7" y="324.6">21</text>
<text x="773.7" y="325.1">KROW0</text>
<text x="788.6" y="325.2">[1]</text>
<text x="690.7" y="334.8">6</text>
<text x="712.7" y="334.8">19</text>
<text x="773.7" y="330.2">KCOL1</text>
<text x="773.7" y="335.3">KCOL0</text>
<text x="785.9" y="334.8">[1,9]</text>
<text x="786.9" y="330.3">[1,7]</text>
<text x="192" y="341.2">D1</text>
<text x="197.1" y="339.9">6</text>
<text x="250.4" y="340.4">LEDK1</text>
<text x="265.9" y="339.9">[7]</text>
<text x="600.5" y="340.2">[2,3,8]</text>
<text x="611.5" y="340.4">MP3_OUTR</text>
<text x="690.7" y="339.9">7</text>
<text x="712.7" y="339.9">18</text>
<text x="153.5" y="347.5">15</text>
<text x="192" y="346.2">D3</text>
<text x="192" y="343.7">D2</text>
<text x="197.1" y="347.5">3</text>
<text x="197.1" y="344.9">4</text>
<text x="197.1" y="342.4">5</text>
<text x="250.4" y="348">LEDK4</text>
<text x="250.4" y="345.4">LEDK3</text>
<text x="250.4" y="342.9">LEDK2</text>
<text x="265.9" y="347.5">[7]</text>
<text x="265.9" y="345">[7]</text>
<text x="265.9" y="342.4">[7]</text>
<text x="600.5" y="345.2">[2,3,8]</text>
<text x="611.9" y="345.4">MP3_OUTL</text>
<text x="690.7" y="344.9">8</text>
<text x="712.7" y="344.9">17</text>
<text x="153.5" y="352.6">16</text>
<text x="158.2" y="348.8">EN</text>
<text x="158.2" y="353.9">ISET</text>
<text x="192" y="353.9">D6</text>
<text x="192" y="351.3">D5</text>
<text x="192" y="348.8">D4</text>
<text x="197.1" y="352.6">1</text>
<text x="197.1" y="350">2</text>
<text x="250.4" y="350.5">LEDK5</text>
<text x="250.4" y="353.1">LEDK6</text>
<text x="265.9" y="350.1">[7]</text>
<text x="265.9" y="352.6">[7]</text>
<text x="603.2" y="350.6">[1,9]</text>
<text x="614.2" y="350.5">USB_DM</text>
<text x="690.7" y="350">9</text>
<text x="712.7" y="350">16</text>
<text x="168.4" y="357.4" transform="rotate(-90 168.4 357.4)">PGND</text>
<text x="176.1" y="357.4" transform="rotate(-90 176.1 357.4)">GND</text>
<text x="178.6" y="357.4" transform="rotate(-90 178.6 357.4)">GND</text>
<text x="186.2" y="357.4" transform="rotate(-90 186.2 357.4)">NC</text>
<text x="188.8" y="357.4" transform="rotate(-90 188.8 357.4)">NC</text>
<text x="335.5" y="358.2">[1]</text>
<text x="348.6" y="358.1">KROW1</text>
<text x="436.7" y="357.6">1</text>
<text x="438.8" y="355.6">T10</text>
<text x="603.2" y="355.7">[1,9]</text>
<text x="614.5" y="355.6">USB_DP</text>
<text x="689.4" y="355.1">10</text>
<text x="712.7" y="355.1">15</text>
<text x="773.7" y="355.6">MIC-</text>
<text x="788.6" y="355.7">[3]</text>
<text x="167.1" y="360.9" transform="rotate(-90 167.1 360.9)">7</text>
<text x="174.8" y="362.1" transform="rotate(-90 174.8 362.1)">14</text>
<text x="177.3" y="362.1" transform="rotate(-90 177.3 362.1)">17</text>
<text x="184.9" y="362.1" transform="rotate(-90 184.9 362.1)">12</text>
<text x="187.5" y="360.9" transform="rotate(-90 187.5 360.9)">9</text>
<text x="438.8" y="365.8">T11</text>
<text x="605" y="360.7">[1]</text>
<text x="615.3" y="360.7">USB_ID</text>
<text x="689.4" y="360.2">11</text>
<text x="689.4" y="365.3">12</text>
<text x="712.7" y="365.3">13</text>
<text x="712.7" y="360.2">14</text>
<text x="773.7" y="360.7">MIC+</text>
<text x="788.6" y="360.7">[3]</text>
<text x="333.7" y="368.4">[1,7]</text>
<text x="349.4" y="368.3">KCOL1</text>
<text x="436.7" y="367.8">1</text>
<text x="134.9" y="372.2" transform="rotate(-90 134.9 372.2)">100K</text>
<text x="150.2" y="374.4" transform="rotate(-90 150.2 374.4)">8.2K</text>
<text x="213.4" y="377.2" transform="rotate(-90 213.4 377.2)">1uF</text>
<text x="436.7" y="378">1</text>
<text x="438.8" y="375.9">T12</text>
<text x="700.5" y="372.3" transform="rotate(-90 700.5 372.3)">27</text>
<text x="705.6" y="372.3" transform="rotate(-90 705.6 372.3)">28</text>
<text x="710.3" y="373.2">AXK7L24227</text>
<text x="332.5" y="378.5">[1,10]</text>
<text x="349.4" y="378.5">KCOL2</text>
<text x="648" y="384" transform="rotate(-90 648 384)">NC</text>
<text x="660.7" y="384" transform="rotate(-90 660.7 384)">NC</text>
<text x="390.2" y="399.5" transform="rotate(-90 390.2 399.5)">R7004</text>
<text x="402.9" y="399.5" transform="rotate(-90 402.9 399.5)">R7005</text>
<text x="415.6" y="399.5" transform="rotate(-90 415.6 399.5)">R7006</text>
<text x="383.5" y="402.8" transform="rotate(-90 383.5 402.8)">AVL5S02050</text>
<text x="396.2" y="402.8" transform="rotate(-90 396.2 402.8)">AVL5S02050</text>
<text x="408.9" y="402.8" transform="rotate(-90 408.9 402.8)">AVL5S02050</text>
<text x="594" y="417.8">VBAT</text>
<text x="590.8" y="446.8">1uF</text>
<text x="462.3" y="454.7">T3</text>
<text x="607.4" y="451.9">1</text>
<text x="610.6" y="452.7">VIN</text>
<text x="620.3" y="452.7">VOUT</text>
<text x="628.4" y="451.9">5</text>
<text x="459.5" y="456.7">1</text>
<text x="607.4" y="456.9">4</text>
<text x="610.6" y="457.7">NC</text>
<text x="202.2" y="465.5" transform="rotate(-90 202.2 465.5)">R7011</text>
<text x="384.6" y="464.4">[1,7,10]</text>
<text x="401.6" y="464.8">SDA0</text>
<text x="459.5" y="464.3">1</text>
<text x="462.3" y="462.3">T4</text>
<text x="607.4" y="462">3</text>
<text x="610.6" y="462.8">CE</text>
<text x="621.9" y="462.8">VSS</text>
<text x="628.4" y="462">2</text>
<text x="654" y="464.9">1uF</text>
<text x="195.6" y="468.8" transform="rotate(-90 195.6 468.8)">AVL5S02050</text>
<text x="217.5" y="473.5">P7005</text>
<text x="384.6" y="472">[1,7,10]</text>
<text x="401.8" y="472.4">SCL0</text>
<text x="459.5" y="471.9">1</text>
<text x="462.3" y="469.9">T5</text>
<text x="216.7" y="476.3">LS10N2</text>
<text x="389.4" y="479.6">[1]</text>
<text x="459.5" y="479.6">1</text>
<text x="462.3" y="477.5">T6</text>
<text x="584" y="475.5" transform="rotate(-90 584 475.5)">100K</text>
<text x="158" y="482.1">[2,9]</text>
<text x="166.6" y="482.6">PWRKEY</text>
<text x="213.2" y="482.1">1</text>
<text x="227.6" y="482.1">2</text>
<text x="401" y="480.1">EINT3</text>
<text x="462.3" y="485.1">T8</text>
<text x="217.9" y="490.4" transform="rotate(-90 217.9 490.4)">3</text>
<text x="220.5" y="490.4" transform="rotate(-90 220.5 490.4)">4</text>
<text x="223" y="490.4" transform="rotate(-90 223 490.4)">5</text>
<text x="399.8" y="488.4">VDD18</text>
<text x="459.5" y="487.2">1</text>
<text x="712.2" y="487.7">COMPANY:</text>
<text x="396.1" y="496.1">LED_2V8</text>
<text x="459.5" y="494.8">1</text>
<text x="462.3" y="492.8">T9</text>
<text x="712.2" y="500.4">TITLE:</text>
<text x="648.7" y="509.3">DRAWN:</text>
<text x="686.8" y="509.3">DATED:</text>
<text x="648.7" y="519.4">CHECKED:</text>
<text x="686.8" y="519.4">DATED:</text>
<text x="722.6" y="520.7">CODE:</text>
<text x="746.8" y="520.7">SIZE:</text>
<text x="783.6" y="520.7">DRAWING NO:</text>
<text x="828" y="520.7">REV:</text>
<text x="648.7" y="529.6">QUALITY CONTROL:</text>
<text x="686.8" y="529.6">DATED:</text>
<text x="648.7" y="539.8">RELEASED:</text>
<text x="686.8" y="539.8">DATED:</text>
<text x="712.5" y="543.6">SCALE:</text>
<text x="793.7" y="543.6">SHEET:</text>
<text x="804.5" y="543.6">OF</text>
</g>
<g font-size="2.3">
<text x="612.3" y="62.2">CTP_VDD_2V8</text>
<text x="146.3" y="80">C7018</text>
<text x="559.3" y="80">C7003</text>
<text x="146.3" y="85.1">C7013</text>
<text x="578.2" y="85.6">U7001</text>
<text x="146.3" y="95.3">C7011</text>
<text x="146.3" y="90.2">C7012</text>
<text x="493.6" y="101.4">[1]</text>
<text x="503.4" y="101.6">GPIO_CTP_PWR_EN</text>
<text x="623.6" y="101.9">C7007</text>
<text x="554" y="123.1" transform="rotate(-90 554 123.1)">R7003</text>
<text x="516.9" y="246.2" transform="rotate(-90 516.9 246.2)">R7050</text>
<text x="483.4" y="257.8">10K</text>
<text x="420.2" y="259.3">[1]</text>
<text x="443" y="259.6">PWM2</text>
<text x="466.5" y="258.6">R7049</text>
<text x="496.7" y="268.7">R7048</text>
<text x="496.6" y="281.9">10K</text>
<text x="169.9" y="299">C7009</text>
<text x="638.6" y="300" transform="rotate(-90 638.6 300)">V</text>
<text x="749.8" y="300.9" transform="rotate(-90 749.8 300.9)">V</text>
<text x="762.5" y="300.9" transform="rotate(-90 762.5 300.9)">V</text>
<text x="156" y="307.6">U6006</text>
<text x="122.2" y="313.9" transform="rotate(-90 122.2 313.9)">C7008</text>
<text x="76.5" y="348">[1]</text>
<text x="99.6" y="348">LCM_PWM</text>
<text x="135.6" y="359.5" transform="rotate(-90 135.6 359.5)">R7001</text>
<text x="150.9" y="362.1" transform="rotate(-90 150.9 362.1)">R7002</text>
<text x="214.1" y="367.8" transform="rotate(-90 214.1 367.8)">C7010</text>
<text x="638.8" y="385.5" transform="rotate(-90 638.8 385.5)">D7007</text>
<text x="651.5" y="385.5" transform="rotate(-90 651.5 385.5)">D7008</text>
<text x="391.7" y="402.5" transform="rotate(-90 391.7 402.5)">V</text>
<text x="404.4" y="402.5" transform="rotate(-90 404.4 402.5)">V</text>
<text x="417.1" y="402.5" transform="rotate(-90 417.1 402.5)">V</text>
<text x="645.7" y="435.6">LED_2V8</text>
<text x="589.8" y="440.7">C7020</text>
<text x="608.7" y="446.3">U7005</text>
<text x="524" y="462">[1]</text>
<text x="537.6" y="462.3">GPIO69_LDO_EN</text>
<text x="654" y="462.5">C7033</text>
<text x="203.7" y="468.6" transform="rotate(-90 203.7 468.6)">V</text>
<text x="584.5" y="483.7" transform="rotate(-90 584.5 483.7)">R7044</text>
</g>
</svg>
